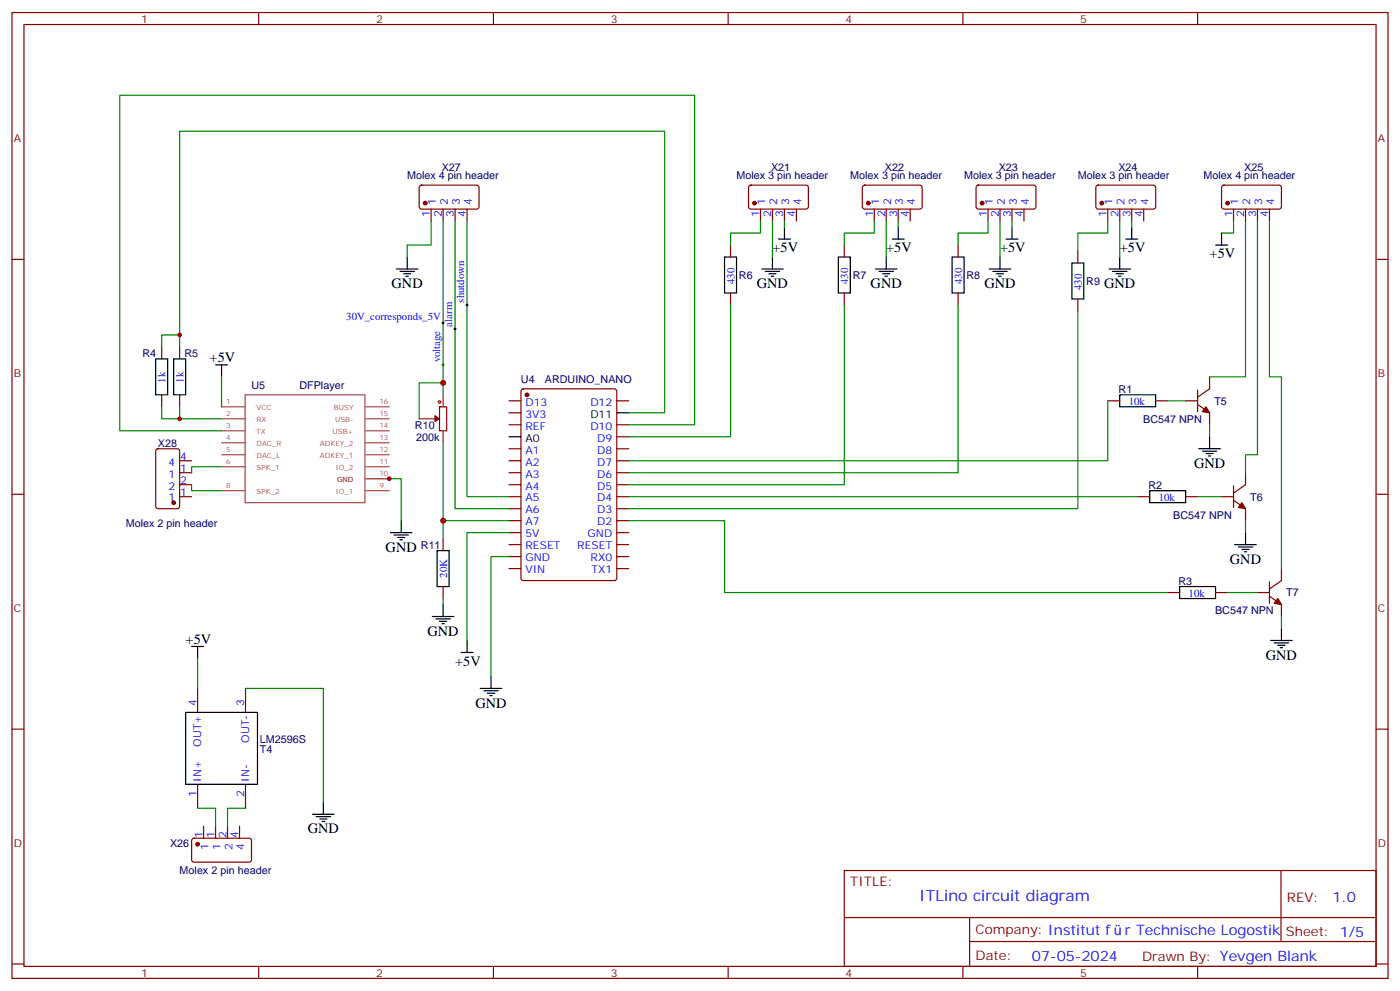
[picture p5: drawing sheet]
<svg xmlns="http://www.w3.org/2000/svg" width="412mm" height="292mm" viewBox="0 0 412 292" stroke-linecap="round" stroke-linejoin="round" font-family="sans-serif">
<g fill="none" stroke="#870000" stroke-width=".35">
<path d="M3.5 3.7h405.4v284.3h-405.4zM7.1 7.2h398.2v277.3h-398.2zM76.2 3.7v3.5M145.3 3.7v3.5M214.5 3.7v3.5M283.6 3.7v3.5M352.8 3.7v3.5M123.7 54.7l.5-.2 16.5 .1 .4 .6-.1 5.9-.6 .5-16.5-.1-.4-.6v-5.7zM220.7 54.7l.5-.2 16.5 .1 .4 .6v5.9l-.7 .5-16.5-.1-.4-.6v-5.7zM254.2 54.7l.5-.2 16.5 .1 .4 .6v5.9l-.7 .5-16.5-.1-.4-.6v-5.7zM287.7 54.7l.5-.2 16.5 .1 .5 .6-.1 5.9-.7 .5-16.5-.1-.4-.6v-5.7zM323 54.7l.5-.2 16.5 .1 .4 .6v5.9l-.7 .5-16.5-.1-.4-.6v-5.7z"/>
<path d="M360.1 54.7l.4-.2 16.5 .1 .5 .6-.1 5.9-.6 .5-16.5-.1-.5-.6v-5.7zM3.5 76.4h3.6M127 61.6v3.5M130.5 61.6v3.5M134.1 61.6v3.5M137.6 61.6v3.5M215.2 72.1v3.6M224 61.6v3.5M227.5 61.6v3.5M231.1 61.6v3.5M234.6 61.6v3.5M248.7 72.1v3.6"/>
<path d="M257.5 61.6v3.5M261.1 61.6v3.5M264.6 61.6v3.5M268.1 61.6v3.5M282.2 72.1v3.6M291 61.6v3.5M294.6 61.6v3.5M298.1 61.6v3.5M301.6 61.6v3.5M317.5 73.9v3.5M326.3 61.6v3.5M329.8 61.6v3.5"/>
<path d="M333.4 61.6v3.5M336.9 61.6v3.5M363.4 61.6v3.5M366.9 61.6v3.5M370.4 61.6v3.5M373.9 61.6v3.5M405.3 76.4h3.6M215.2 86.3v3.5M248.7 86.3v3.5M282.2 86.3v3.5M317.5 88v3.5M47.6 102.1v3.6"/>
<path d="M47.6 116.2v3.6M52.9 102.1v3.6M52.9 116.2v3.6M129.5 119.8h2.1v7h-2.1zM149.9 118h3.6M153.7 114.7l.5-.2h26.8l.6 .4 .1 55.3-.5 .7h-27l-.7-.4v-55.3zM181.7 118h3.5M326.3 118h3.5M340.4 118h3.6M349.2 118h3.6M352.8 114.8v6.4M352.8 119.1l3.5 2.4v3.6"/>
<path d="M356.3 110.9v3.6l-3.5 2.4M46.1 132.3l.5-.2h5.6l.7 .4v16.5l-.4 .7-5.9 .1-.7-.5v-16.5zM52.9 135.6h3.5M52.9 139.2h3.5M149.9 121.5h3.6M149.9 125.1h3.6M149.9 132.1h3.6M149.9 135.6h3.6M149.9 139.2h3.6M181.7 125.1h3.5M181.7 132.1h3.5M181.7 135.6h3.5"/>
<path d="M181.7 139.2h3.5M181.7 128.6h3.5M366.9 139.2v3.5l-3.5 2.5M3.5 145.5h3.6M52.9 142.7h3.5M52.9 146.2h3.5M130.5 158.6v3.5M149.9 142.7h3.6M149.9 146.2h3.6M149.9 149.8h3.6M149.9 153.3h3.6M149.9 156.8h3.6"/>
<path d="M181.7 142.7h3.5M181.7 146.2h3.5M181.7 149.8h3.5M181.7 153.3h3.5M181.7 156.8h3.5M335.1 146.2h3.6M349.2 146.2h3.6M359.8 146.2h3.6M363.4 143.1v6.3M363.4 147.3l3.5 2.5v3.5M405.3 145.5h3.6M130.5 172.7v3.5"/>
<path d="M149.9 160.3h3.6M149.9 163.9h3.6M149.9 167.4h3.6M181.7 160.3h3.5M181.7 163.9h3.5M181.7 167.4h3.5M344 174.4h3.5M358.1 174.4h3.5M370.4 174.4h3.5M373.9 171.3v6.3M373.9 175.5l3.6 2.5v3.5M377.5 167.4v3.5l-3.6 2.5"/>
<path d="M3.5 214.7h3.6M58.2 202.7v7M72.3 202.7v7M405.3 214.7h3.6M58.2 230.9v7M72.3 230.9v7M56.7 247l.4-.2h16.6l.4 .7-.1 5.9-.6 .4h-16.5l-.5-.7v-5.6zM60 243.2v3.6M63.5 243.2v3.6M67 243.2v3.6M70.6 243.2v3.6M248.7 256.3h156.6v28.2h-156.6z"/>
<path d="M377.3 256.3v20.9M248.7 270.1h156.5M285.6 277.2h119.6M285.6 270.1v14.1M3.5 283.8h3.6M76.2 284.5v3.5M145.3 284.5v3.5M214.5 284.5v3.5M283.6 284.5v3.5M352.8 284.5v3.5M405.3 283.8h3.6"/>
</g>
<g fill="#870000" stroke="#870000" stroke-width=".35">
<path d="M355.2 119.8l1.1 1.7-2.1-.3z"/>
<path d="M365.8 148l1.1 1.8-2.1-.4z"/>
<path d="M376.4 176.2l1.1 1.8-2.1-.4z"/>
<path d="M128.1 122.4l1.2 .9-1.2 .8z"/>
<circle cx="155.2" cy="116.2" r=".53"/>
<circle cx="361.6" cy="59.8" r=".53"/>
<circle cx="289.3" cy="59.8" r=".53"/>
<circle cx="255.8" cy="59.8" r=".53"/>
<circle cx="222.2" cy="59.8" r=".53"/>
<circle cx="324.6" cy="59.8" r=".53"/>
<circle cx="125.2" cy="59.8" r=".53"/>
<circle cx="51.2" cy="148" r=".53"/>
<circle cx="58.2" cy="248.5" r=".53"/>
</g>
<g fill="none" stroke="#000" stroke-width=".35">
<path d="M116.8 79.2h6.3M117.8 79.9h4.3M119.9 75.7v3.5M213.4 75.7h3.6v10.6h-3.6zM224.4 79.2h6.3M225.4 79.9h4.3M227.5 75.7v3.5M229.3 70.4h3.5M231.1 66.9v3.5M246.9 75.7h3.6v10.6h-3.6zM257.9 79.2h6.3M258.9 79.9h4.3"/>
<path d="M261.1 75.7v3.5M262.8 70.4h3.5M264.6 66.9v3.5M280.5 75.7h3.5v10.6h-3.5zM291.4 79.2h6.3M292.5 79.9h4.2M294.6 75.7v3.5M296.3 70.4h3.6M298.1 66.9v3.5M315.7 77.4h3.6v10.6h-3.6zM326.7 79.2h6.3M327.7 79.9h4.3"/>
<path d="M329.8 75.7v3.5M331.6 70.4h3.5M333.4 66.9v3.5M358.1 72.1h3.5M359.8 68.6v3.5M118.9 80.6h2.1M119.6 81.3h.7M226.5 80.6h2.1M227.2 81.3h.7M260 80.6h2.1M260.7 81.3h.7M293.5 80.6h2.1"/>
<path d="M294.2 81.3h.7M328.8 80.6h2.1M329.5 81.3h.7M45.9 105.7h3.5v10.5h-3.5zM51.2 105.7h3.5v10.5h-3.5zM63.5 107.4h3.5M65.3 107.4v3.5M329.8 116.2h10.6v3.6h-10.6zM149.9 128.6h3.6M181.7 121.5h3.5M353.1 132.1h6.4M354.2 132.8h4.2"/>
<path d="M355.2 133.5h2.2M356 134.2h.7M356.3 128.6v3.5M115 156.8h6.4M116.1 157.5h4.2M117.1 158.2h2.1M117.8 158.9h.7M118.2 153.3v3.5M338.7 144.5h10.5v3.5h-10.5zM366.9 156.8v3.5M128.8 162.1h3.5v10.6h-3.5zM130.5 178v3.5"/>
<path d="M347.5 172.7h10.6v3.5h-10.6zM363.7 160.3h6.4M364.8 161h4.2M365.8 161.7h2.1M366.5 162.5h.7M56.4 190.3h3.6M58.2 190.3v3.6M127.4 181.5h6.3M128.4 182.2h4.2M129.5 182.9h2.1M130.2 183.6h.7M135.8 192.1h3.5"/>
<path d="M137.6 188.6v3.5M144.6 199.1v3.6M374.3 188.6h6.3M375.4 189.3h4.2M376.4 190h2.1M377.1 190.7h.7M377.5 185v3.6M54.7 209.7h21.1v21.2h-21.1zM141.5 202.7h6.3M142.5 203.4h4.3M143.6 204.1h2.1M144.3 204.8h.7"/>
<path d="M92.1 239.7h6.3M95.2 236.2v3.5M93.1 240.4h4.3M94.2 241.1h2.1M94.9 241.8h.7"/>
</g>
<g fill="none" stroke="#a64a4a" stroke-width=".35">
<path d="M65.3 119.8h6.9M72.2 116.2h35.3v31.8h-35.3zM107.7 119.8h7M65.3 123.3h6.9M65.3 126.8h6.9M65.3 130.4h6.9M65.3 133.9h6.9M65.3 137.4h6.9M107.7 123.3h7M107.7 126.8h7M107.7 130.4h7M107.7 133.9h7"/>
<path d="M107.7 137.4h7M65.3 144.5h6.9M107.7 144.5h7M107.7 140.9h7"/>
</g>
<g fill="none" stroke="#008700" stroke-width=".35">
<path d="M127 65.1v7h-7.1v3.6M130.5 65.1v51.1M134.1 65.1v84.7h15.8M137.6 65.1v81.1h12.3M224 65.1v3.5h-8.8v3.5M227.5 65.1v10.6M231.1 65.1v1.8M257.5 65.1v3.5h-8.8v3.5M261.1 65.1v10.6M264.6 65.1v1.8M291 65.1v3.5h-8.8v3.5M294.6 65.1v10.6"/>
<path d="M298.1 65.1v1.8M326.3 65.1v3.5h-8.8v5.3M329.8 65.1v10.6M333.4 65.1v1.8M363.4 65.1v3.5h-3.6M366.9 65.1v45.8h-10.6M370.4 65.1v68.8h-3.5v5.3M373.9 65.1v45.8h3.6v56.5M52.9 98.6v-60h142.9v82.9h-10.6M215.2 89.8v38.8h-30M248.7 89.8v52.9h-63.5M282.2 89.8v49.4h-97"/>
<path d="M317.5 91.5v58.3h-132.3M47.6 119.8v3.5h5.3v-3.5M47.6 102.1v-3.5h5.3v3.5M65.3 110.9v8.9M130.5 112.7h-7v10.6M326.3 118v17.6h-141.1M344 118h5.2M52.9 123.3h12.4M65.3 137.4h-8.9v1.8M130.5 130.4v22.9h19.4M185.2 125.1h19.4v-97.1h-169.3v98.8h30M356.3 125.1v3.5"/>
<path d="M56.4 142.7v1.8h8.9M114.7 140.9h3.5v12.4M130.5 153.3v5.3M149.9 156.8h-12.3v31.8M185.2 153.3h28.2v21.1h130.6M185.2 146.2h149.9M352.8 146.2h7M366.9 153.3v3.5M130.5 176.2v1.8M149.9 163.9h-5.3v35.2M361.6 174.4h8.8M58.2 193.9v8.8"/>
<path d="M377.5 181.5v3.5M72.3 202.7h22.9v33.5M58.2 237.9h5.3v5.3M72.3 237.9h-5.3v5.3"/>
</g>
<path d="M130.2 95.1h.7M130.5 94.7v.7M133.7 96.8h.7M134.1 96.5v.7M137.2 89.8h.7M137.6 89.4v.7M130.2 107.4h.7M130.5 107.1v.7" fill="none" stroke="#000" stroke-width=".29"/>
<path d="M130.5 116.2v3.6M123.5 123.3h4.6M130.5 126.8v3.6" fill="none" stroke="#8c2424" stroke-width=".35"/>
<circle cx="129.5" cy="118.4" r=".35" fill="none" stroke="#a10000" stroke-width=".35"/>
<g fill="#c00">
<circle cx="114.7" cy="140.9" r=".71"/>
<circle cx="52.9" cy="123.3" r=".71"/>
<circle cx="52.9" cy="98.6" r=".71"/>
<circle cx="130.5" cy="153.3" r=".88"/>
<circle cx="130.5" cy="112.7" r=".88"/>
</g>
<text font-size="4.6" fill="#00f" x="270.8" y="265.3">ITLino circuit diagram</text>
<g font-size="4.2">
<text x="227.5" y="74.3">+5V</text>
<text x="261.1" y="74.3">+5V</text>
<text x="294.6" y="74.3">+5V</text>
<text x="329.8" y="74.3">+5V</text>
<text x="356.3" y="76">+5V</text>
<text x="115.4" y="84.8">GND</text>
<text x="223" y="84.8">GND</text>
<text x="256.5" y="84.8">GND</text>
<text x="290" y="84.8">GND</text>
<text x="325.3" y="84.8">GND</text>
<text x="61.7" y="106.7">+5V</text>
<text x="351.7" y="137.8">GND</text>
<text x="113.6" y="162.5">GND</text>
<text x="362.3" y="166">GND</text>
<text x="54.7" y="189.6">+5V</text>
<text x="125.9" y="187.1">GND</text>
<text x="134.1" y="196">+5V</text>
<text x="372.9" y="194.2">GND</text>
<text x="140.1" y="208.3">GND</text>
<text x="90.7" y="245.4">GND</text>
</g>
<g font-size="4.2" fill="#00f">
<text x="392.5" y="265.5">1.0</text>
<text x="331.4" y="275.3">r Technische Logostik</text>
<text x="304" y="282.9">07-05-2024</text>
</g>
<g font-size="3.9" fill="#800">
<text x="250.5" y="260.9">TITLE:</text>
<text x="379.1" y="265.5">REV:</text>
<text x="287.4" y="275.1">Company: Institut f</text>
<text x="378.8" y="275.7">Sheet: 1/5</text>
<text x="287.4" y="282.7">Date:</text>
<text x="336.4" y="282.8">Drawn By: Yevgen Blank</text>
</g>
<g font-size="3.2" fill="#800">
<text x="41.6" y="6.7">1</text>
<text x="110.8" y="6.7">2</text>
<text x="179.9" y="6.7">3</text>
<text x="249.1" y="6.7">4</text>
<text x="318.2" y="6.7">5</text>
<text x="4.1" y="41.8">A</text>
<text x="405.9" y="41.8">A</text>
<text x="4.1" y="110.9">B</text>
<text x="405.9" y="110.9">B</text>
<text x="4.1" y="180.1">C</text>
<text x="405.9" y="180.1">C</text>
<text x="4.1" y="249.2">D</text>
<text x="405.9" y="249.2">D</text>
<text x="41.6" y="287.5">1</text>
<text x="110.8" y="287.5">2</text>
<text x="179.9" y="287.5">3</text>
<text x="249.1" y="287.5">4</text>
<text x="318.2" y="287.5">5</text>
</g>
<g font-size="3.2" fill="#000080">
<text x="119.9" y="52.7">Molex 4 pin header</text>
<text x="130.1" y="50.2">X27</text>
<text x="217" y="52.7">Molex 3 pin header</text>
<text x="227.2" y="50.2">X21</text>
<text x="250.5" y="52.7">Molex 3 pin header</text>
<text x="260.7" y="50.2">X22</text>
<text x="284" y="52.7">Molex 3 pin header</text>
<text x="294.2" y="50.2">X23</text>
<text x="317.5" y="52.7">Molex 3 pin header</text>
<text x="329.5" y="50.2">X24</text>
<text x="354.5" y="52.7">Molex 4 pin header</text>
<text x="366.5" y="50.2">X25</text>
<text x="217.7" y="82.1">R6</text>
<text x="251.2" y="82.1">R7</text>
<text x="284.7" y="82.1">R8</text>
<text x="320" y="83.9">R9</text>
<text x="42" y="105.1">R4</text>
<text x="54.3" y="105.1">R5</text>
<text x="153.5" y="112.7">U4</text>
<text x="160.5" y="112.7">ARDUINO_NANO</text>
<text x="74.1" y="114.5">U5</text>
<text x="88.2" y="114.5">DFPlayer</text>
<text x="329.5" y="115.7">R1</text>
<text x="357.7" y="119.1">T5</text>
<text x="336.8" y="124.4">BC547 NPN</text>
<text x="46.5" y="131.5">X28</text>
<text x="122.2" y="126.2">R10</text>
<text x="122.6" y="129.7">200k</text>
<text x="338.3" y="143.9">R2</text>
<text x="368.3" y="147.4">T6</text>
<text x="37" y="155">Molex 2 pin header</text>
<text x="345.6" y="152.7">BC547 NPN</text>
<text x="124" y="161.5">R11</text>
<text x="347.1" y="172.1">R3</text>
<text x="378.9" y="175.6">T7</text>
<text x="357.9" y="180.9">BC547 NPN</text>
<text x="76.6" y="218.7">LM2596S</text>
<text x="76.6" y="221.6">T4</text>
<text x="50.1" y="249.2">X26</text>
<text x="52.9" y="257.4">Molex 2 pin header</text>
</g>
<g font-size="3.2" fill="#00f">
<text x="126.6" y="63.8" transform="rotate(-90 126.6 63.8)">1</text>
<text x="128.4" y="60.3" transform="rotate(-90 128.4 60.3)">1</text>
<text x="130.2" y="63.8" transform="rotate(-90 130.2 63.8)">2</text>
<text x="131.9" y="60.3" transform="rotate(-90 131.9 60.3)">2</text>
<text x="133.7" y="63.8" transform="rotate(-90 133.7 63.8)">3</text>
<text x="135.5" y="60.3" transform="rotate(-90 135.5 60.3)">3</text>
<text x="137.2" y="63.8" transform="rotate(-90 137.2 63.8)">4</text>
<text x="139" y="60.3" transform="rotate(-90 139 60.3)">4</text>
<text x="223.7" y="63.8" transform="rotate(-90 223.7 63.8)">1</text>
<text x="225.4" y="60.3" transform="rotate(-90 225.4 60.3)">1</text>
<text x="227.2" y="63.8" transform="rotate(-90 227.2 63.8)">2</text>
<text x="229" y="60.3" transform="rotate(-90 229 60.3)">2</text>
<text x="230.7" y="63.8" transform="rotate(-90 230.7 63.8)">3</text>
<text x="232.5" y="60.3" transform="rotate(-90 232.5 60.3)">3</text>
<text x="234.2" y="63.8" transform="rotate(-90 234.2 63.8)">4</text>
<text x="236" y="60.3" transform="rotate(-90 236 60.3)">4</text>
<text x="257.2" y="63.8" transform="rotate(-90 257.2 63.8)">1</text>
<text x="258.9" y="60.3" transform="rotate(-90 258.9 60.3)">1</text>
<text x="260.7" y="63.8" transform="rotate(-90 260.7 63.8)">2</text>
<text x="262.5" y="60.3" transform="rotate(-90 262.5 60.3)">2</text>
<text x="264.2" y="63.8" transform="rotate(-90 264.2 63.8)">3</text>
<text x="266" y="60.3" transform="rotate(-90 266 60.3)">3</text>
<text x="267.8" y="63.8" transform="rotate(-90 267.8 63.8)">4</text>
<text x="269.5" y="60.3" transform="rotate(-90 269.5 60.3)">4</text>
<text x="290.7" y="63.8" transform="rotate(-90 290.7 63.8)">1</text>
<text x="292.5" y="60.3" transform="rotate(-90 292.5 60.3)">1</text>
<text x="294.2" y="63.8" transform="rotate(-90 294.2 63.8)">2</text>
<text x="296" y="60.3" transform="rotate(-90 296 60.3)">2</text>
<text x="297.7" y="63.8" transform="rotate(-90 297.7 63.8)">3</text>
<text x="299.5" y="60.3" transform="rotate(-90 299.5 60.3)">3</text>
<text x="301.3" y="63.8" transform="rotate(-90 301.3 63.8)">4</text>
<text x="303" y="60.3" transform="rotate(-90 303 60.3)">4</text>
<text x="326" y="63.8" transform="rotate(-90 326 63.8)">1</text>
<text x="327.7" y="60.3" transform="rotate(-90 327.7 60.3)">1</text>
<text x="329.5" y="63.8" transform="rotate(-90 329.5 63.8)">2</text>
<text x="331.3" y="60.3" transform="rotate(-90 331.3 60.3)">2</text>
<text x="333" y="63.8" transform="rotate(-90 333 63.8)">3</text>
<text x="334.8" y="60.3" transform="rotate(-90 334.8 60.3)">3</text>
<text x="336.5" y="63.8" transform="rotate(-90 336.5 63.8)">4</text>
<text x="338.3" y="60.3" transform="rotate(-90 338.3 60.3)">4</text>
<text x="363" y="63.8" transform="rotate(-90 363 63.8)">1</text>
<text x="364.8" y="60.3" transform="rotate(-90 364.8 60.3)">1</text>
<text x="366.5" y="63.8" transform="rotate(-90 366.5 63.8)">2</text>
<text x="368.3" y="60.3" transform="rotate(-90 368.3 60.3)">2</text>
<text x="370.1" y="63.8" transform="rotate(-90 370.1 63.8)">3</text>
<text x="371.8" y="60.3" transform="rotate(-90 371.8 60.3)">3</text>
<text x="373.6" y="63.8" transform="rotate(-90 373.6 63.8)">4</text>
<text x="375.4" y="60.3" transform="rotate(-90 375.4 60.3)">4</text>
<text x="216.4" y="83.6" transform="rotate(-90 216.4 83.6)">430</text>
<text x="249.9" y="83.6" transform="rotate(-90 249.9 83.6)">430</text>
<text x="283.4" y="83.6" transform="rotate(-90 283.4 83.6)">430</text>
<text x="136.7" y="89.1" transform="rotate(-90 136.7 89.1)">shutdown</text>
<text x="318.7" y="85.4" transform="rotate(-90 318.7 85.4)">430</text>
<text x="102" y="94.2">30V_corresponds_5V</text>
<text x="133.2" y="96.1" transform="rotate(-90 133.2 96.1)">alarm</text>
<text x="129.6" y="106.7" transform="rotate(-90 129.6 106.7)">voltage</text>
<text x="48.7" y="112.6" transform="rotate(-90 48.7 112.6)">1k</text>
<text x="54" y="112.6" transform="rotate(-90 54 112.6)">1k</text>
<text x="154.8" y="119.4">D13</text>
<text x="173.9" y="119.4">D12</text>
<text x="332.5" y="119.2">10k</text>
<text x="154.8" y="122.9">3V3</text>
<text x="154.8" y="126.5">REF</text>
<text x="173.9" y="126.5">D10</text>
<text x="175.9" y="130">D9</text>
<text x="49.6" y="137.1">4</text>
<text x="53.1" y="135.3">4</text>
<text x="154.8" y="133.5">A1</text>
<text x="154.8" y="137.1">A2</text>
<text x="175.9" y="137.1">D7</text>
<text x="175.9" y="133.5">D8</text>
<text x="49.6" y="140.6">1</text>
<text x="53.1" y="138.8">1</text>
<text x="53.1" y="142.3">2</text>
<text x="154.8" y="140.6">A3</text>
<text x="175.9" y="140.6">D6</text>
<text x="49.6" y="144.1">2</text>
<text x="49.6" y="147.6">1</text>
<text x="53.1" y="145.9">1</text>
<text x="154.8" y="144.1">A4</text>
<text x="154.8" y="147.6">A5</text>
<text x="175.9" y="147.6">D4</text>
<text x="175.9" y="144.1">D5</text>
<text x="341.3" y="147.4">10k</text>
<text x="154.8" y="151.2">A6</text>
<text x="154.8" y="154.7">A7</text>
<text x="175.9" y="154.7">D2</text>
<text x="175.9" y="151.2">D3</text>
<text x="154.8" y="158.2">5V</text>
<text x="154.8" y="161.7">RESET</text>
<text x="170" y="161.7">RESET</text>
<text x="173.1" y="158.2">GND</text>
<text x="154.8" y="165.3">GND</text>
<text x="174" y="165.3">RX0</text>
<text x="131.7" y="170" transform="rotate(-90 131.7 170)">20K</text>
<text x="154.8" y="168.8">VIN</text>
<text x="174.2" y="168.8">TX1</text>
<text x="350.1" y="175.6">10k</text>
<text x="57.9" y="208" transform="rotate(-90 57.9 208)">4</text>
<text x="72" y="208" transform="rotate(-90 72 208)">3</text>
<text x="59.3" y="219.8" transform="rotate(-90 59.3 219.8)">OUT+</text>
<text x="73.4" y="218.6" transform="rotate(-90 73.4 218.6)">OUT-</text>
<text x="59.3" y="230.2" transform="rotate(-90 59.3 230.2)">IN+</text>
<text x="73.4" y="230.2" transform="rotate(-90 73.4 230.2)">IN-</text>
<text x="57.9" y="234.7" transform="rotate(-90 57.9 234.7)">1</text>
<text x="72" y="234.7" transform="rotate(-90 72 234.7)">2</text>
<text x="59.6" y="246.6" transform="rotate(-90 59.6 246.6)">1</text>
<text x="61.4" y="250.1" transform="rotate(-90 61.4 250.1)">1</text>
<text x="63.1" y="246.6" transform="rotate(-90 63.1 246.6)">1</text>
<text x="64.9" y="250.1" transform="rotate(-90 64.9 250.1)">1</text>
<text x="66.7" y="246.6" transform="rotate(-90 66.7 246.6)">2</text>
<text x="68.4" y="250.1" transform="rotate(-90 68.4 250.1)">2</text>
<text x="70.2" y="246.6" transform="rotate(-90 70.2 246.6)">4</text>
<text x="72" y="250.1" transform="rotate(-90 72 250.1)">4</text>
</g>
<g font-size="3.2">
<text x="173.9" y="122.9">D11</text>
<text x="154.8" y="130">A0</text>
</g>
<g font-size="2.1" fill="#a54b4b">
<text x="66.6" y="119.1">1</text>
<text x="111.8" y="119.1">16</text>
<text x="66.6" y="122.6">2</text>
<text x="75.6" y="120.8">VCC</text>
<text x="75.6" y="124.3">RX</text>
<text x="98.4" y="120.8">BUSY</text>
<text x="98.7" y="124.3">USB-</text>
<text x="111.8" y="122.6">15</text>
<text x="66.6" y="126.1">3</text>
<text x="66.6" y="129.7">4</text>
<text x="75.6" y="127.9">TX</text>
<text x="75.6" y="131.4">DAC_R</text>
<text x="94.3" y="131.4">ADKEY_2</text>
<text x="98" y="127.9">USB+</text>
<text x="111.8" y="126.1">14</text>
<text x="111.8" y="129.7">13</text>
<text x="66.6" y="133.2">5</text>
<text x="66.6" y="136.7">6</text>
<text x="75.6" y="134.9">DAC_L</text>
<text x="94.3" y="134.9">ADKEY_1</text>
<text x="111.8" y="133.2">12</text>
<text x="111.8" y="136.7">11</text>
<text x="66.6" y="143.8">8</text>
<text x="75.6" y="138.4">SPK_1</text>
<text x="98.9" y="138.4">IO_2</text>
<text x="99.3" y="142">GND</text>
<text x="111.8" y="140.2">10</text>
<text x="111.8" y="143.8">9</text>
<text x="75.6" y="145.5">SPK_2</text>
<text x="98.9" y="145.5">IO_1</text>
</g>
</svg>
